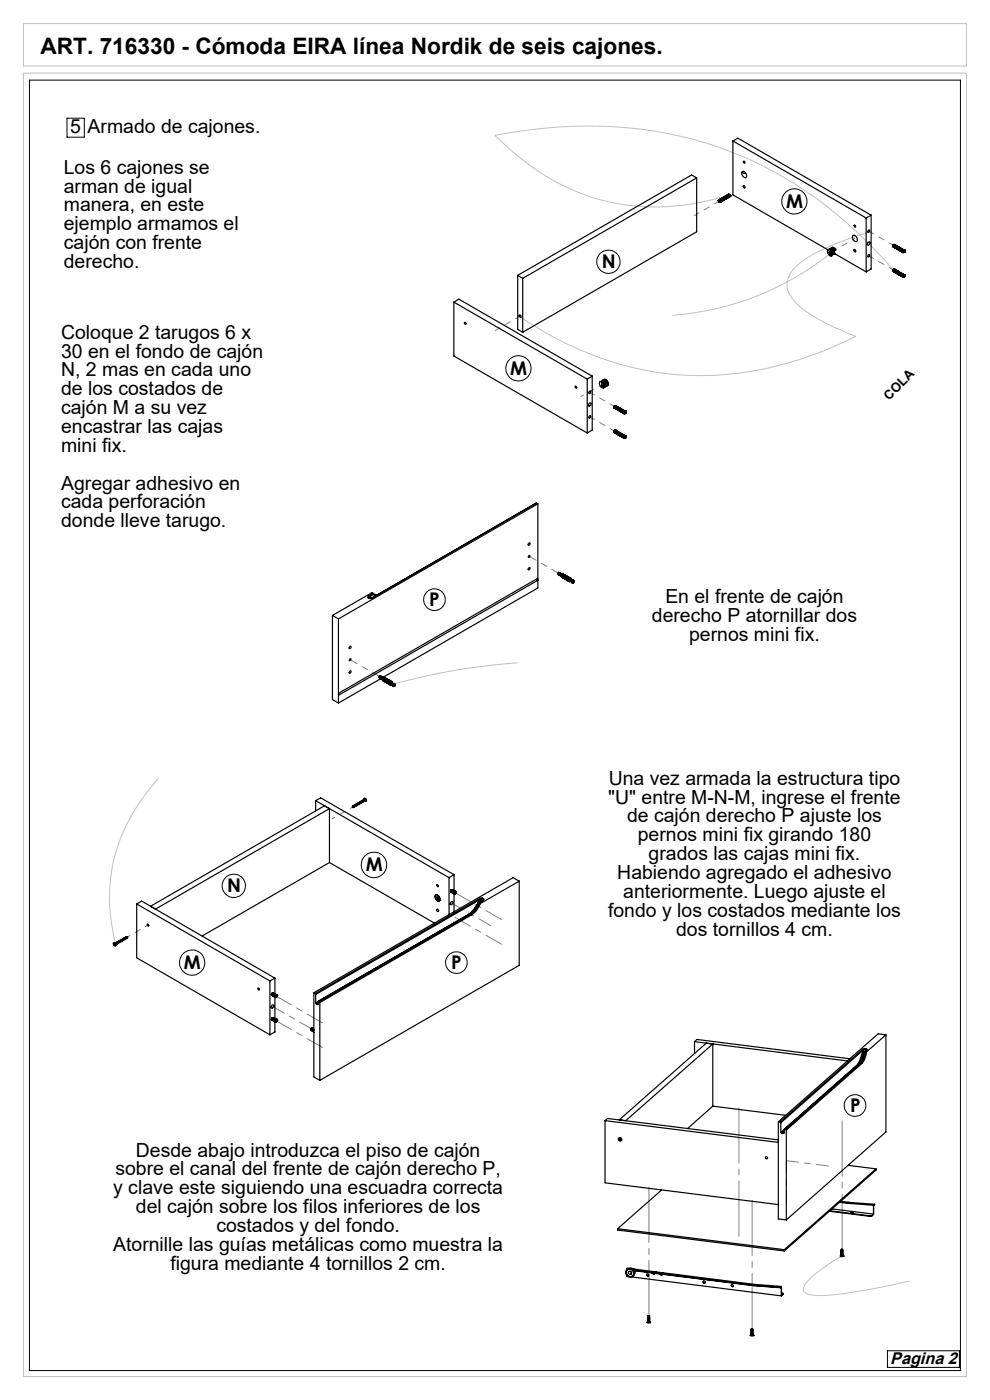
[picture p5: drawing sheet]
<svg xmlns="http://www.w3.org/2000/svg" width="210mm" height="297mm" viewBox="0 0 210 297" stroke-linecap="round" stroke-linejoin="round" font-family="sans-serif">
<path d="M5 15.5h200v276.5h-200zM5 5h200v9h-200zM154.8 41.4a47.7 47.7 0 0 1-29.7 .3 51.4 51.4 0 0 1-20.1-13 91.1 91.1 0 0 1 46.9 2.3 85.8 85.8 0 0 1 35.7 24.1l2 2.2M176.3 53.7a61.4 61.4 0 0 1-33.7 13.2M184.1 49.3a48.8 48.8 0 0 0-14.3 6.4 5.9 5.9 0 0 0-2.8 5.3 10 10 0 0 0 5.1 5.8l3.5 2 5.9 2.6a72.5 72.5 0 0 1-37.1 8.1 69.4 69.4 0 0 1-33.9-12.2M109.7 140.6a132.6 132.6 0 0 0-26.9 4.7M33.7 165.1a37.3 37.3 0 0 0-10.5 25.4 41.7 41.7 0 0 0 1.4 10M178.8 266.2a30.9 30.9 0 0 0-8 6.3 1.24 1.24 0 0 0-.3 1.4 1.24 1.24 0 0 0 1.1 .7 29.9 29.9 0 0 0 10.4-.6l10.9-2.2" fill="none" stroke="#c0c0c0" stroke-width=".21"/>
<g fill="none" stroke="#000" stroke-width=".21">
<path d="M6.2 17h197.5v273.8h-197.5zM14.2 25.1h3.7v4h-3.7zM188.2 286.6h15.3v3.5h-15.3z"/>
<circle cx="129.1" cy="55.5" r="2.47"/>
<circle cx="168.5" cy="42.7" r="2.68"/>
<circle cx="110" cy="78.1" r="2.68"/>
<circle cx="92.1" cy="127.2" r="2.3"/>
<circle cx="49.6" cy="187.9" r="2.47"/>
<circle cx="79.3" cy="183.5" r="2.7"/>
<circle cx="40.8" cy="204.2" r="2.67"/>
<circle cx="96.8" cy="204.2" r="2.29"/>
<circle cx="181.4" cy="234.5" r="2.3"/>
</g>
<path d="M137.7 279.1v-27.2M156.7 262.3v-27.3M178.6 265v-27.2M159.5 281.9v-27.3" fill="none" stroke="#808080" stroke-width=".21" stroke-dasharray="15.2 1.3 1.3 1.3" stroke-dashoffset="3.5"/>
<path d="M166.8 246.2v9M175.7 247.3l-8.9-1.1" fill="none" stroke="#808080" stroke-width=".21" stroke-dasharray="15.2 1.3 1.3 1.3" stroke-dashoffset="12.7"/>
<path d="M181.4 50.6l-4.5 2.6M123.2 84.1l4.5-2.5M74.8 171.2l-4.4 2.5M31.4 196.2l-4.4 2.6" fill="none" stroke="#808080" stroke-width=".21" stroke-dasharray="15.2 1.3 1.3 1.3" stroke-dashoffset="14.6"/>
<path d="M96.5 194.6l9.9 5.7M96.5 189.4l9.9 5.7M58.5 211.3l9.9 5.7M58.5 216.5l9.9 5.7" fill="none" stroke="#808080" stroke-width=".21" stroke-dasharray="15.2 1.3 1.3 1.3" stroke-dashoffset="11.4"/>
<path d="M95.8 191.6l8.3 4.8M57.8 213.5l8.3 4.8" fill="none" stroke="#808080" stroke-width=".21" stroke-dasharray="15.2 1.3 1.3 1.3" stroke-dashoffset="12.4"/>
<path d="M74.3 139.9l6.2 3.6M118.5 121.6l-6.2-3.6" fill="none" stroke="#808080" stroke-width=".21" stroke-dasharray="15.2 1.3 1.3 1.3" stroke-dashoffset="13.6"/>
<path d="M152.6 42.7l-5.3 3M184.3 54.3l5.3 3M189.6 52.1l-5.3-3.1M110.4 67.1l-5.3 3M125.1 83.2l5.3 3.1M125.1 88.4l5.3 3.1" fill="none" stroke="#808080" stroke-width=".21" stroke-dasharray="15.2 1.3 1.3 1.3" stroke-dashoffset="14.1"/>
<g fill="none" stroke="#000" stroke-width=".25">
<path d="M147.8 37.7l-36.9 21.4M147.8 37.7v11.5l-36.9 21.3M147.8 37.7l-1.1-.6-36.9 21.3M155.5 29.9v11.4l20.1 11.7M155.5 29.9l28.2 16.3M155.5 29.9l1-.6 28.3 16.3M157.4 36.5a.77 .77 0 0 1 .8 .1 .77 .77 0 0 1 .2 .8 .45 .45 0 0 1-.5 .3 .45 .45 0 0 1-.4-.4zM157.7 39.4a.26 .26 0 0 1 .3 .1 .26 .26 0 0 1-.1 .4zM157.7 36.4a.25 .25 0 0 0 0 .4 .25 .25 0 0 0 .4-.2M157.7 34.2l.2 .1 .1 .3a.24 .24 0 0 1-.3-.1 .24 .24 0 0 1 0-.3zM109.8 58.4l1.1 .7M109.8 58.4v11.5l1.1 .6"/>
<path d="M110.9 59.1v11.4M152.4 42.5h.1M152.4 42.5v.1M152.4 42.6h.1M152.4 42.7h.1M152.4 42.4v.1M152.4 42.4h.2M152.4 42.4h.1M152.4 42.8h.1M152.5 42.4h.1M152.5 42.8h.1M152.5 42.9h.1"/>
<path d="M152.5 42.4l.2 .2M152.6 42.4h.1M152.6 42.9h.2M152.6 42.9h.1M152.6 42.5h.1M152.6 42.9l.1 .1M152.7 42.5h.1M152.7 42.9h.1M152.7 42.9v.1M152.7 42.6h.1M152.7 42.6l.1 .1M152.7 42.5v.1"/>
<path d="M152.8 42.6h.1M152.8 42.7h.1M152.8 42.9h.1M152.8 42.6v.1M152.8 42.9l-.1 .1M152.8 42.7v.1M152.8 42.8h.1M152.8 42.8v.1M154.5 41.2h.1M154.5 41.2l-2.1 1.2M154.5 41.2l-2 1.2M154.6 41.2h.1"/>
<path d="M154.6 41.2v.1M154.6 41.2l-2.1 1.2M154.7 41.3h.1M154.7 41.2v.1M154.7 41.2l-2.1 1.2M154.7 41.3l.1 .1M154.7 41.3l-2.1 1.2M154.8 41.4h.1M154.8 41.4l-2.1 1.2M154.8 41.4l-2.1 1.1M154.8 41.5h.1M154.8 41.4l-2 1.2"/>
<path d="M154.8 41.4v.1M154.8 41.7l-2 1.2M154.8 41.5l-2 1.2M154.8 41.6h.1M154.8 41.7h.1M154.8 41.5v.2M154.8 41.5l-2 1.1M154.8 41.5l-2 1.3M154.8 41.6l-2 1.1M154.8 41.6l-2 1.2M154.9 41.6l-2.1 1.2M175.6 53.1a.8 .8 0 0 1 .8 .3 .8 .8 0 0 1 0 .9 .98 .98 0 0 1-.8-1.2z"/>
<path d="M175.8 53.6l.2 .1M175.9 52.9l.3-.1-.6 .2M175.9 53.5l.1 .1M175.9 53.5h.1M175.9 53.5l-.1 .1M175.9 52.8a.6 .6 0 0 1 .7-.1 .6 .6 0 0 1 .3 .6M176 53.5l-.2 .1M176 53.7v.1M176 53.4l.1 .5-.1-.1M176 53.8h.1M176 53.5h.1M176 53.6v.1"/>
<path d="M176.1 53.6l.1 .1M176.1 53.4h-.1v.1M176.3 52.7a.55 .55 0 0 1 .6-.1 .55 .55 0 0 1 .3 .5M176.3 52.9l.4 .4M176.3 52.9l-.2 .1a.78 .78 0 0 1 .3 1.3M176.3 53.7l.2 .2h-.2zM176.3 52.9v.2l.4 .2M176.4 53.7v.2h.1M176.4 52.6a.55 .55 0 0 1 .8 .5M176.5 53.2v.2M176.7 53.3l-.2 .1M176.8 53.8l.3 .1"/>
<path d="M176.8 53.8l-.2 .1M176.8 53v-.2l.4 .3M176.8 53.7v.1M176.8 53.7l.3 .2M176.9 53.6l.3 .2-.1 .1M176.9 52.9v.3M176.9 53.3v.3M176.9 53.6l-.1 .1M176.9 53.3h-.2M177.1 53.9l6.6 3.8M180.9 49.9a.82 .82 0 0 1 .8 .5 .82 .82 0 0 1-.1 .9 .94 .94 0 0 1-.7-1.4zM181.2 52.9h.1a.27 .27 0 0 1 .2 .2 .27 .27 0 0 1-.1 .3l-.3-.3z"/>
<path d="M181.2 47.8l.1-.1a.25 .25 0 0 1 .2 .2 .25 .25 0 0 1-.1 .3l-.2-.2zM183.7 46.2v11.5M184.1 51.5l.2-.2a.36 .36 0 0 1 .2 .5 .36 .36 0 0 1-.5 .1zM184.1 54.1l.3-.1a.25 .25 0 0 1 0 .4 .25 .25 0 0 1-.4 0zM184.1 48.9l.3-.1a.25 .25 0 0 1 0 .4 .25 .25 0 0 1-.4 0zM184.8 45.6v11.5l-1.1 .6M184.8 45.6l-1.1 .6M189.4 57.4h.1M189.4 57.5h.1M189.4 52.2h.1M189.4 52.3h.1M189.4 57.4l2.1 1.2"/>
<path d="M189.4 57.5l2.1 1.1M189.4 57.5l2.1 1.3M189.4 57.5l2.1 1.2M189.4 52.2l2.1 1.1M189.4 52.2l2.1 1.2M189.4 52.3l2.1 1.1M189.4 52.3l2.1 1.2M189.4 57.3h.1M189.4 57.6h.1M189.4 52.1h.1M189.4 52.4h.1M189.4 52.1v.1"/>
<path d="M189.4 57.3l2.1 1.2M189.4 57.4l2.1 1.1M189.4 52.1v.2M189.4 57.3v.2M189.4 57.6l2.1 1.2M189.4 52.1l2.1 1.2M189.4 52.1l2.1 1.1M189.4 52.3l2.1 1.3M189.5 57.3h.1M189.5 57.2l-.1 .1M189.5 52h.1M189.5 52l-.1 .1"/>
<path d="M189.5 57.2l2.1 1.2M189.5 57.2h.1M189.5 57.3l2 1.1M189.5 57.2v.1M189.5 52l2 1.2M189.5 52l2.1 1.2M189.5 52l2.1 1.1M189.5 51.9v.1M189.5 51.9h.1M189.5 57.1v.1M189.5 57.2l2.1 1.1M189.5 57.1l2.2 1.2"/>
<path d="M189.5 51.9l2.1 1.2M189.5 51.9l2.2 1.2M189.6 57.1h.1M189.6 51.9h.1M189.6 57.1l-.1 .1M189.6 57.1l2 1.2M189.6 51.9l2.1 1.2M189.7 57.1l2 1.2M189.7 51.9h.1M189.7 57.1l2.1 1.2M189.7 57.1h.1M189.7 51.9l2.1 1.2"/>
<path d="M189.8 57.1h.1M189.8 57.1l2 1.2M189.8 51.9l2 1.2M191.5 58.6v.1M191.5 58.6h.1M191.5 58.7h.1M191.5 53.4v.1M191.5 53.4h.1M191.5 53.5h.1M191.5 53.3h.1M191.5 58.8h.1M191.5 58.5v.1"/>
<path d="M191.5 58.5h.1M191.5 58.7l.2 .1M191.5 53.3v.1M191.5 58.7v.1M191.5 53.2h.1M191.5 53.5v.1M191.5 58.4v.1M191.5 58.4h.1M191.5 53.2v.1M191.5 53.5h.2M191.6 58.8h.1M191.6 58.4h.1"/>
<path d="M191.6 53.5h.1M191.6 53.2h.1M191.6 53.1v.1M191.6 58.4l-.1 .1M191.6 58.8h-.1M191.6 53.1h.1M191.6 58.3v.1M191.6 58.3h.1M191.6 53.5l-.1 .1M191.6 53.5v.1M191.6 58.4l.2 .1a.19 .19 0 0 1 0 .2 .19 .19 0 0 1-.3 0zM191.6 53.2h.2l-.2 .3z"/>
<path d="M191.7 58.8h.1M191.7 58.3h.1M191.7 53.1h.1M191.7 53.5h.1M191.7 58.7h.1M191.7 58.7v.1M191.7 53.5l-.1 .1M191.8 58.3h.1M191.8 58.7h.1M191.8 53.1h.1M191.8 58.6h.1M191.8 53.4h.1"/>
<path d="M191.8 53.1v.1M191.8 58.4h.1M191.8 53.2h.1M191.8 53.3h.1M191.8 58.3v.2M191.8 58.5h.1M191.9 58.5h-.1M191.9 53.2h-.1M96.3 64.1v11.4l28.3 16.4M96.3 64.1l1-.6 28.3 16.3M96.3 64.1l28.3 16.3M98.5 68.4h.1a.21 .21 0 0 1 .2 .1 .21 .21 0 0 1-.1 .3z"/>
<path d="M110.2 66.8a.29 .29 0 0 1 .3 .2 .29 .29 0 0 1-.1 .3l-.2-.2zM125.6 79.8l-1 .6M125.6 79.8v11.4l-1 .7M122 81.9l.3 .2v.2l-.3-.1zM124.6 80.4v11.5M124.9 83.2l.3-.3a.26 .26 0 0 1 .1 .4 .26 .26 0 0 1-.4 .1zM125 88.3l.2-.1a.27 .27 0 0 1 0 .3 .27 .27 0 0 1-.3 .1zM125 85.5a.27 .27 0 0 1 .4 .1 .27 .27 0 0 1-.2 .4 .23 .23 0 0 1-.3 .2 .23 .23 0 0 1-.1-.4zM127.8 81.8l.4 .3 .3-.1-.4-.2M127.8 81.9l-.1 .1M127.8 81.9l.4 .3M128 80.6l.4-.1-.6 .1-.5 .4"/>
<path d="M128 81.4a.44 .44 0 0 0-.4-.4 .44 .44 0 0 0-.5 .4 .8 .8 0 0 0 1 .8l-.4-.2M128 81.4l-.3-.2v.8M128.1 80.5a.81 .81 0 0 1 .8 .4 .81 .81 0 0 1-.1 .9M128.1 81.8l-.2-.5-.1 .6M128.1 81.8l.1-.1 .5 .2M128.2 82.2l-.2 .1M128.2 82.2h-.1M128.2 81.1a.25 .25 0 0 1 .3 .2 .25 .25 0 0 1-.3 .3zM128.4 80.6a.73 .73 0 0 1 .6 .6 .73 .73 0 0 1-.3 .7l-.3-.1v-.3M128.4 80.6l-.6 .4 .3 .3-.1 .1M128.4 80.9l.3 .4-.3 .3M128.4 80.6v.3"/>
<path d="M128.4 80.9l-.2 .2M128.7 81.9l-.3 .2M128.7 81.9h-.1M130.2 91.6l2.1 1.2M130.2 91.6h.1M130.2 91.7l2.1 1.1M130.2 86.4h.1M130.2 91.5h.1M130.2 91.7h.1M130.2 86.3h.1M130.2 86.5h.1M130.2 86.5l2.1 1.2"/>
<path d="M130.2 91.5v.1M130.2 91.7v.1M130.2 91.5l2.1 1.2M130.2 91.6l2.1 1.1M130.2 91.6l2.1 1.4M130.2 91.7l2.1 1.2M130.2 86.3l2.1 1.1M130.2 86.3l2.1 1.2M130.2 86.3l2.1 1.3M130.2 86.4l2.1 1.2M130.2 86.4l2.1 1.3M130.3 91.4h.1"/>
<path d="M130.3 91.5h-.1M130.3 86.2h.1M130.3 86.5h.1M130.3 91.5l2 1.1M130.3 91.4v.1M130.3 91.8h.1M130.3 91.4l2 1.2M130.3 91.4l2.1 1.2M130.3 91.4l-.1 .1M130.3 86.2l2 1.2M130.3 86.2l2.1 1.1M130.3 86.5l2 1.2"/>
<path d="M130.3 86.2l-.1 .1M130.3 86.2l2.1 1.2M130.4 91.4h-.1M130.4 86.1l-.1 .1M130.4 86.1h.1M130.4 91.4l2 1.2M130.4 91.3v.1M130.4 91.3l2 1.2M130.4 91.4l2 1.1M130.4 91.3h.1M130.4 86.1l2 1.2M130.4 86.1l2.1 1.2"/>
<path d="M130.4 91.3l2.1 1.2M130.5 91.3h.1M130.5 86v.1M130.5 86h.1M130.5 91.3l2 1.2M130.5 86l2 1.2M130.5 91.3l2.1 1.1M130.5 86l2.1 1.2M130.6 91.3h.1M130.6 86h.1M130.6 91.3l2 1.1M130.6 91.3l2 1.2"/>
<path d="M130.6 86l2 1.2M132.3 92.8v.1M132.3 92.9h.1M132.3 92.7h.1M132.3 87.6h.1M132.3 92.8h.1M132.3 92.7v.1M132.3 87.7h.1M132.3 87.5v.1M132.3 87.5h.1M132.3 87.7h.2M132.3 87.5v.2"/>
<path d="M132.3 92.8v.2M132.3 93h.1M132.3 92.6v.1M132.3 92.6h.1M132.3 87.4v.1M132.3 87.4h.1M132.4 93h.1M132.4 92.6h-.1M132.4 92.6h.1M132.4 87.7h.1M132.4 87.4h-.1M132.4 87.3h.1"/>
<path d="M132.4 87.3v.1M132.4 92.5h.1M132.4 87.4h.3l-.2 .3h-.1zM132.4 92.5v.1M132.5 92.9h.1M132.5 87.7h.1M132.5 92.9l-.1 .1M132.5 92.5h.1M132.5 93h.1M132.5 87.7h-.1M132.5 87.2h.1M132.5 87.2v.1"/>
<path d="M132.5 92.9v.1M132.5 92.5l.2 .1-.2 .3a.2 .2 0 0 1-.2-.2 .2 .2 0 0 1 .2-.2zM132.6 92.5h.1M132.6 92.9h.1M132.6 87.2h.1M132.6 92.4l-.1 .1M132.6 92.9h-.1M132.6 87.6l-.1 .1M132.6 92.4v.1M132.6 92.8h.1M132.6 87.2v.1M132.6 87.6h.1"/>
<path d="M132.6 87.2h-.1M132.6 92.5l.1 .1M132.6 92.7h.1M132.6 87.3h.1M132.6 87.5h.1M132.6 87.3l.1 .2M132.7 92.6h.1M132.7 92.7h.1M132.7 87.3h.1M132.7 87.3v.1M132.7 87.4h.1M132.7 87.5h.1"/>
<path d="M132.7 92.5v.1M112.1 115.3l.2-.2a.28 .28 0 0 1 .1 .4 .28 .28 0 0 1-.4 .1zM112.2 117.9h.2a.25 .25 0 0 1 0 .2 .25 .25 0 0 1-.3 .1zM113.8 106.7l-35 20.2M113.8 106.7l-34.9 20.2M113.8 106.7l.3 .2M114.1 106.9v17.8l-32.9 19-.1-.1M114.1 106.9l-42.3 24.4M70.5 130.6l1.3 .7M70.5 130.6v17.8l1.3 .8M71.8 131.3v17.9M74.2 139.8h.2a.23 .23 0 0 1 0 .3 .23 .23 0 0 1-.3-.1z"/>
<path d="M74.2 137.1h.2a.25 .25 0 0 1 0 .4 .25 .25 0 0 1-.4 0zM78.1 126.8h.1M78.1 126.8l.3 .2M78.1 126.8l.3 .1M78.1 126.8l.5 .2M78.2 126.5l-.2 .1 .1 .2M78.2 126.5l.1 .1M78.3 126.6l-.2 .2M78.3 126.6l.5 .3M78.4 126.9v.1M78.8 126.9h-.4M78.8 126.9h.1"/>
<path d="M78.8 125.8l-8.3 4.8M78.8 125.8l.4 .1M78.8 125.8l.3 .1M78.9 126.9l-.5 .1M79.1 125.9l.1 .2M79.1 125.9l-.9 .6M79.2 125.9v.1M79.2 125.9h-.1M79.2 126l.6 .3M79.2 126.1l.4 .3M79.2 126v.1M79.2 126.1l-.9 .5"/>
<path d="M79.4 126.1l.5 .2M79.4 126.1l.5 .1M112.2 120.4h.2a.31 .31 0 0 1 0 .4 .31 .31 0 0 1-.4 .1zM113.7 122.9l.4 .2-42.3 24.4M114.1 122.7l-42.3 24.4M118.5 121.9h.1M118.5 121.9v-.5a.29 .29 0 0 0-.2 .3 .29 .29 0 0 0 .2 .3M118.5 121.5h.2M118.7 122h.1M118.7 122l-.1-.1a.19 .19 0 0 1 0-.2 .19 .19 0 0 1 .3-.1v-.1a.27 .27 0 0 0-.4 .2 .27 .27 0 0 0 .2 .4M119 121.7a.2 .2 0 0 0-.2 .1 .2 .2 0 0 0 .1 .3l.1 .1M119 121.7v-.1a.26 .26 0 0 0-.3 .2 .26 .26 0 0 0 .3 .3"/>
<path d="M119 121.7l.2 .1M119 121.7l.1 .1M119.1 121.8h.1M119.4 122.5h-.1v-.3l1.2 .7v.4M119.4 122.3v.2M119.4 122.5l1.1 .6M119.5 122l.2-.1 1.2 .7-.3 .2zM119.7 122l-.2 .1M119.7 122l1.1 .6M119.7 121.9v.1M121.1 123.3l-.3 .1M121.1 122.7l.1 .3a.22 .22 0 0 0-.2-.2 .22 .22 0 0 0-.2 .3l.1 .3 .2-.1"/>
<path d="M121.1 122.7l-1.6-.9a.45 .45 0 0 0-.4 .6l1.7 1M121.1 122.7a.46 .46 0 0 0-.3 .7M121.3 123.6l.1 .1M121.4 123.1l-.5-.1v.2l.3 .2M121.6 123.1l-.3 .1v.4M121.6 123.1a.34 .34 0 0 0-.3 .2 .34 .34 0 0 0 0 .3M121.6 123.1l.1 .1M121.6 123.3l.2 .1-.2 .2zM121.6 123.4h.1M121.6 123.6h.1M121.6 123.4l.1 .1M121.7 123.3v.3"/>
<path d="M121.7 123.3h-.1M121.7 123.4h.1M121.7 123.2h.1a.32 .32 0 0 1 0 .4 .32 .32 0 0 1-.4 .1M121.7 123.2l-.3 .1v.4M121.8 123.4l-.3 .2 .1-.1M121.8 123.4l-.1 .1M74.2 142.3h.2a.25 .25 0 0 1 0 .4 .25 .25 0 0 1-.4 0zM80.5 143.3v.5M80.5 143.4h.2M80.5 143.3l-.1 .3 .1 .3M80.7 143.9l-.1-.3 .3-.2a.28 .28 0 0 0-.3 .2 .28 .28 0 0 0 .1 .4l-8.9 5.2M81 143.6h-.1l-.1 .4 .3 .1"/>
<path d="M81 143.6v-.1a.27 .27 0 0 0-.3 .3 .27 .27 0 0 0 .3 .3M81 143.7h.1M81.1 143.7l.2 .1M81.1 143.6v.1M81.1 143.6l-.1 .1M81.4 144.1l1.1 .7v.4l-1.1-.7zM81.4 144.2v.2M81.4 144.4v.1M81.4 144.4l1.1 .7M81.5 143.9l.2-.1 1.2 .7-.2 .2zM81.7 143.9l-.2 .1M81.7 143.9l1.1 .6"/>
<path d="M81.7 143.8v.1M83.2 144.6l.1 .4M83.2 144.6l-1.7-.9a.51 .51 0 0 0-.4 .7l1.7 .9M83.2 144.6a.45 .45 0 0 0-.4 .7M83.3 145v-.2a.23 .23 0 0 0-.4 .1 .23 .23 0 0 0 .2 .3l-.3 .1M83.3 145.5l.2 .1M83.4 145l-.3-.1-.2 .1 .3 .3M83.4 145h.2M83.4 145l-.2 .3 .1 .2M83.6 145.4h.1M83.6 145.4l-.1 .1 .1-.1M83.6 145.4l.1 .1"/>
<path d="M83.6 145.3h.2M83.6 145.5h.1M83.7 145.4v.1M83.7 145.1l.1 .4-.3 .1M83.7 145.1a.32 .32 0 0 0-.2 .2 .32 .32 0 0 0 0 .3M83.7 145.1a.3 .3 0 0 0-.3 0 .3 .3 0 0 0-.1 .4M83.8 145.3l-.1-.1-.1 .2M83.8 145.3l-.1 .1M67 169.9v2.1M67 169.9l28.3 16.3M67 169.9l1-.6 28.3 16.3M69.9 171.6v11.4"/>
<path d="M74.8 171.1l.1-.1 .2 .3-.1-.1M74.8 171.1h.1l.1 .1M74.8 171.1l.1 .2zM74.9 171.2v.1M74.9 171.2l.1 .1M75 171.3h-.2M75 171l.1 .1M75 171.2h.1M75 170.9l.2 .3-.1-.3-.2 .1M75.1 170.9l.1 .2M75.2 170.8l.2 .3-.2-.3-.1 .1M75.2 170.8l.2-.1 .1 .3-.2-.2"/>
<path d="M75.2 170.8l.2 .2M75.4 170.7l.1 .2M75.4 171h.1M75.5 170.7l.2 .3-.1-.3h-.2M75.6 170.7l.1 .1M75.6 170.6l.2 .2-.1-.2h-.2M75.6 170.5l.3 .1 .1 .2-.3-.2 .1 .1M75.8 170.5l.2-.1 .1 .3-.2-.2M75.8 170.5l.2 .1M76 170.4l.1 .2M76 170.4l.2 .2-.1-.3-.2 .1M76.1 170.3l.1-.1 .2 .3-.2-.2"/>
<path d="M76.1 170.3l.1 .2M76.2 170.2l.2-.1 .1 .4-.2-.3M76.3 170.2l.1 .2M76.4 170.2l.1 .1M76.4 170.1l.3 .3-.2-.3h-.2M76.6 170.1l.1 .1M76.6 170l.2 .3-.1-.3-.2 .1M76.6 170l.2-.1 .1 .3-.2-.2M76.7 170l.1 .2M76.7 170.2h.1M76.8 169.9l.2 .1M76.9 169.9l.2 .2-.2-.3-.1 .1"/>
<path d="M76.9 170.1h.1M77 169.8l.1 .2M77 169.8l.2 .2-.1-.3-.2 .1M77 169.7a.17 .17 0 0 1 .3 0 .17 .17 0 0 1 0 .3l-.1-.3M77.1 169.8l.1 .1M77.3 169.7l.1 .1M77.3 169.3a.37 .37 0 0 1 .4 .2 .37 .37 0 0 1-.2 .5l-.1-.1 .1-.1-.1-.2h-.2zM24.1 200l.3 .1a.3 .3 0 0 1 .3 .3 .3 .3 0 0 1-.4 .3l-.3-.5zM24.8 199.9l.2-.1 .1 .3-.2-.2M24.8 200l.2 .2a.2 .2 0 0 0-.1-.3 .2 .2 0 0 0-.3 .1M24.8 199.9l.2 .2M24.9 199.8h.3v.3l-.2-.3"/>
<path d="M25 199.8l.2 .2M25.1 199.8l.2 .1M25.1 200h.1M25.2 199.6h.2l.1 .3-.2-.3M25.2 199.7l.2 .2a.2 .2 0 0 0-.1-.2 .2 .2 0 0 0-.3 0M25.3 199.7l.1 .1M25.4 199.6l.2-.1 .1 .3-.2-.2M25.4 199.6l.2 .1M25.5 199.5l.2 .2M25.6 199.7l-.1 .1M25.6 199.5l.2 .2-.1-.3-.2 .1M25.6 199.4h.3l.1 .2-.2-.2"/>
<path d="M25.7 199.4l.1 .2M25.8 199.3h.2l.1 .3-.2-.3M25.8 199.4l.2 .1M26 199.3l.1 .1M26 199.2l.2 .3-.1-.3h-.2M26.1 199.1h.2l.1 .3-.2-.3M26.1 199.2l.1 .2M26.1 199.4h.1M26.2 199.1l.2-.1 .1 .3-.2-.2M26.2 199.1l.2 .2M26.4 199h.2v.2l-.1-.2M26.4 199l.1 .2"/>
<path d="M26.5 199l.2 .1M26.6 198.9l.2 .2-.1-.2h-.2M26.6 198.8h.2l.2 .3-.3-.3M26.7 198.9l.1 .1M26.8 198.8l.1-.1 .2 .2-.3-.1M26.8 199h.1M27.1 198.9h-.1M29 191.8v11.4l28.3 16.3M29 191.8l28.3 16.3M29 191.8l1.1-.6 28.2 16.3M31.3 196l.2 .1v.3a.24 .24 0 0 1-.3-.1 .24 .24 0 0 1 .1-.3zM31.9 192.3l36.9-21.3 1.1 .6-36.9 21.3z"/>
<path d="M69.9 183l22.2 12.8M69.9 183l-27 15.6M92.4 189.9a.81 .81 0 0 1 .8 .4 .81 .81 0 0 1 0 .9 .9 .9 0 0 1-.8-1.3zM92.4 189.9a.81 .81 0 0 1 .8 .4 .81 .81 0 0 1-.1 .9 .94 .94 0 0 1-.7-1.3zM92.6 190.5h.2M92.7 192.9h.1a.29 .29 0 0 1 .2 .2 .29 .29 0 0 1-.1 .3l-.3-.3zM92.7 187.7l.3 .1v.3a.25 .25 0 0 1-.3-.1 .25 .25 0 0 1 0-.3zM92.7 190.4l.3 .3-.1-.1M92.7 190.4h.1M92.7 190.4l-.1 .1M92.8 190.4l-.2-.1v.2M92.8 190.4v-.2l.1 .3"/>
<path d="M92.8 190.5v.2M92.8 190.5l.1 .2M92.9 190.7h.1M92.9 190.3l-.1 .1M92.9 190.7h-.1M92.9 190.6v.2l-.1-.1M93 190.6h-.1M93.2 190.6v.2M93.2 190.8h.1M93.2 190.8h-.1M93.3 190.8l-.2-.3v.3M93.3 190.8h-.2"/>
<path d="M95.3 186.2v7.9M95.6 189.1v.2M95.6 189.1l.6 .3M95.6 189.1l.6 .4M95.6 189.2l.7 .4M95.6 188.9l.7 .4M95.7 188.8l.6 .4M95.7 191.3a.3 .3 0 0 1 .4 .2 .3 .3 0 0 1-.3 .4h-.1a.34 .34 0 0 1-.2-.3 .34 .34 0 0 1 .2-.3zM95.8 188.7l.6 .4M95.8 188.7l.7 .4M95.9 188.7l.7 .4M95.9 188.7l-.3 .4"/>
<path d="M96.2 189.5h.1M96.2 189.4h.1M96.2 189.5l.1 .1M96.2 189.4v.1M96.3 189.6h.1M96.3 189.5v.1M96.3 189.4h.1M96.3 189.3h.1M96.3 189.3v.1M96.3 189.3l-.7-.4 .7 .4M96.3 189.4l-.7-.4 .7 .4M96.3 185.6l-1 .6"/>
<path d="M96.3 185.6v3.3M96.3 189.6v3.9M96.3 189.2h.1M96.3 189.2l-.7-.4 .7 .5M96.4 189.6h.1M96.4 189.2l-.1 .1M96.4 189.6h-.1M96.4 189.2h.1M96.4 189.3l.2-.1-.1 .4-.2-.1zM96.4 189.2h-.1M96.4 189.2l-.7-.4 .7 .4M96.4 189.1h.1"/>
<path d="M96.4 189.1l-.1 .2M96.5 189.1h.1M96.5 189.5h.1M96.6 189.1h.1M96.6 189.5h.1M96.6 189.1v.1M96.6 189.2h.1M96.6 189.4h.1M96.6 189.3h.1M96.6 189.2v.1M99.6 193.9h.1M99.6 193.9l-32.1 18.5"/>
<path d="M99.6 193.9l-32 18.5M99.6 193.9l.2 .1M99.8 194l.1 .2M99.8 194l-32.1 18.5M99.9 194.2l-32.1 18.5M100.8 192.5l-1.3 1.4M100.8 192.5l.1 .1M101.4 191.6l-.9 1.5-.9 .8M101.4 191.6v.1M101.4 191.7a4.6 4.6 0 0 1-1.8 2.2M101.4 191.7l.2 .1M101.5 191.6h-.1"/>
<path d="M101.5 191.6h.1M101.5 191.6l-.1 .1M101.5 191.6l.3 .1M101.6 191.8a4.6 4.6 0 0 1-1.8 2.2M101.8 190.6l.1 .2M101.8 191.7l-.2 .1M101.8 190.6l-34.9 20.2M101.8 191.7h.1M101.8 191.7a4.6 4.6 0 0 1-1.9 2.5M101.9 190.8l-34.9 20.2M101.9 190.8l-1.1 1.7M102.2 190.6l-.3 .2"/>
<path d="M102.2 190.6l.3 .2M102.2 190.6l-.5 .8M102.3 190.5l-.5 .1M102.3 190.5l-.1 .1M102.3 190.5l.3 .2M102.4 191h.1M102.4 191l-.9 .6M102.5 191l-1 .6M102.5 190.8l-.1 .2M102.5 190.8l-.2 .3M102.6 190.7l.1 .1-.2 .2M102.6 190.7l-.1 .1"/>
<path d="M110.1 186.9l-1.3-.7-42.2 24.4M110.1 186.9l-8.3 4.8M110.1 186.9v17.9l-42.3 24.4M24.1 200.3h.2M24.1 200.3l.2 .1M24.2 200.2h.1M24.2 200.2l-.1 .1M24.3 200.4v.1M24.3 200l.3 .3M24.3 200.3l.2 .2-.1-.1M24.3 200.2v-.1v.4M24.3 200.3v.1"/>
<path d="M24.3 200.5h.1M24.4 200.1l.3 .1-.1 .1M24.5 200.1l.2-.1 .1 .3-.2-.2M24.6 200.1l.1 .1M24.6 200.2v.1M24.6 200.3h.1M24.6 200.3v.2M24.7 200l.1 .2M24.7 200.2h.1M57.3 208.1v11.4M57.6 216.2l.7 .4M57.6 216.3l.7 .4"/>
<path d="M57.6 210.9l.7 .4M57.6 211.1l.7 .5M57.6 216.2l.7 .4zM57.6 216.4l.7 .4M57.6 210.9l.7 .3M57.6 216.1l.7 .4M57.6 216l.7 .4M57.7 210.8l.6 .4M57.7 210.7l.7 .4M57.7 216l.7 .4M57.7 213.2a.29 .29 0 0 1 .4 .2 .29 .29 0 0 1-.2 .4 .25 .25 0 0 1-.4 0 .25 .25 0 0 1 .1-.4zM57.7 215.9l.8 .4"/>
<path d="M57.8 215.9l.7 .4M57.9 210.6l.7 .4M57.9 215.9l.7 .3M58 210.6h-.1a.34 .34 0 0 0-.3 .2 .34 .34 0 0 0 0 .4M58 215.9h-.1a.34 .34 0 0 0-.3 .1 .34 .34 0 0 0 0 .4M58.3 211.5h.1M58.3 211.4v.1M58.3 211.4h.1M58.3 211.3h.1M58.3 216.7h.1M58.3 216.6h.1M58.3 216.5h.1"/>
<path d="M58.3 216.6v.1M58.3 211.3v.1M58.3 216.5v.1M58.3 211.3l-.7-.3 .7 .4M58.3 211.4l-.7-.4 .7 .4M58.3 211.4l-.1 .1M58.3 211.5l-.7-.4 .7 .4M58.3 211.2h.1M58.3 216.4h.1M58.3 211.6h.1M58.3 207.5l-1 .6M58.3 207.5v3.4"/>
<path d="M58.3 211.2v.1M58.3 211.5v4.6M58.3 216.7v2.2l-1 .6M58.3 216.5l-.7-.4 .7 .4M58.3 216.8h.1M58.3 216.4v.1M58.3 211.2l-.7-.4 .7 .4M58.4 211.5h.1M58.4 211.1l-.1 .1M58.4 211.1h.1M58.4 216.8h.1M58.4 216.4h-.1"/>
<path d="M58.4 216.4h.1M58.4 211.1l-.7-.4 .7 .4M58.4 211.5v.1M58.4 216.7h.1M58.4 216.7v.1M58.4 216.3v.1M58.4 216.3h.1M58.4 216.7l-.1 .1M58.4 216.3l-.7-.4 .7 .5M58.5 211.1h-.1M58.5 216.3h-.1M58.5 211.1h.1"/>
<path d="M58.5 211.1l-.7-.5 .7 .5M58.5 216.3h.1M58.5 211h.1M58.5 211.5h.1M58.5 216.2v.1M58.5 216.7h.1M58.5 211v.1M58.5 216.2h.1M58.6 211.5h.1M58.6 216.2h.1M58.6 216.7h.1M58.6 216.2l.1 .2"/>
<path d="M58.6 211v.1M58.6 211h.1M58.6 211.4h.1M58.6 216.3h.1M58.6 216.6h.1M58.6 211.1h.1M58.6 216.2v.1M58.6 211.3h.1M58.6 211l.1 .2M58.6 216.2l.1 .3M58.6 211l.1 .1M58.6 216.5h.1"/>
<path d="M58.7 211.2h.1M58.7 216.4h.1M58.7 216.5h.1M66 218.6l.1 .1M66.3 218.1l-.3 .1v.4M66.3 218.1l-.3 .2v.3M66.3 218.1l.1 .1M66.4 218.6l-.3 .1M66.4 218.2l.1 .2-.1-.1-.1 .2 .2 .2M66.4 218.2l-.3 .1v.4M66.5 218.4l-.2-.1-.1 .3h.2M66.6 218.5v.5v-.4"/>
<path d="M66.6 210.6l.3 .2M66.6 210.6v17.9l1.2 .7M66.9 210.8l.1 .2M67 212.8l.1 .1M67 211v1.8M67.1 212.9l.2 .2M67.5 213l-.2 .1M67.5 212.5v.5M67.5 212.5l-.5 .3M67.5 212.7l-.4 .2M67.6 212.4l-.1 .1M67.6 212.4l.1 .1"/>
<path d="M67.7 212.5l.1 .2M67.8 212.7v16.5M187.9 219.5l-1.6-.2-21.2 18.7M187.9 219.5l-4.1 3.7M187.9 219.5v20.6l-21.1 18.7M128.3 237.7v13.2l36.8 4.6M128.3 237.7l.6-.4 36.2 4.5M128.3 237.7l36.8 4.7M131.4 237.6l18.4-16.3 1.4 .2-18.4 16.2zM147.3 221v2.5M147.3 221l32.4 4.1M147.3 221l.5-.5 32.5 4.1"/>
<path d="M151.2 234.7l15.5 1.9M151.2 221.5v13.2M151.2 234.7l-5.3 4.7M165.1 238h.4M165.1 238v20.6l1.7 .2M165.5 238l.1 .2M165.6 238.2v2M166.3 239.7v.6M166.3 239.7l-.7 .5M166.3 240l-.5 .4M166.4 239.6l-.1 .1M166.4 239.6h.3"/>
<path d="M166.7 239.6l.1 .1M166.8 239.7v19.1M182.4 225.5l-16.1 14.1M182.5 225.4l-.1 .1M182.5 225.4l-16.1 14.2M182.5 225.4l.2 .1M182.5 224.5l.2 .1M182.5 224.5l-.6 1.3M182.7 225.5l.1 .1M182.7 224.6l-.3 .8M182.7 225.5l-16 14.1M182.7 224.6h.2"/>
<path d="M182.8 225.6l-16 14.1M183 222.6l.1 .2M183 222.6l-17.5 15.4M183.1 222.8l-17.5 15.4M183.1 222.8l-.6 1.7M183.3 223.3l-.6 1.6-.3 .6M183.3 223.3h.1M183.3 223.2v.1M183.4 223.3l-.4 1.2-.5 .9M183.4 222.6l-.3 .2M183.4 223.3h.2M183.4 222.6l-.7 2"/>
<path d="M183.4 222.6h.3M183.4 222.5l-.4 .1M183.4 223.2v.1M183.4 222.5v.1M183.4 223.2h-.1M183.4 222.5l.4 .1M183.4 223.2h.4M183.6 223.3l-.3 1.2-.6 1M183.7 222.6l.1 .2M183.7 222.6v.3M183.8 222.6h.1v.1M183.8 223.2l-.2 .1"/>
<path d="M183.8 222.6h-.1M183.8 222.8h.1M183.8 223.2h.1M183.8 223.2l-.4 1.5-.6 .9M183.8 222.8l-.5 .4M183.9 222.7l-.1 .1M183.9 222.7l-.5 .5M131.3 241.6h.1M131.3 241.7h.2M131.5 241.6l.1-.1 .2 .3M131.5 241.6h-.2l.2 .2M131.5 241.8l.1 .2v-.2"/>
<path d="M131.5 241.5v.1M131.5 241.7v.2M131.5 241.7v.1M131.6 241.8h.2M140.3 252.4l-9.3 8.3M165.6 240.2l.2 .2M165.8 240.4h.4M166.3 240.3l-.1 .1M175.9 257l8.8 1.1M176 256.9l8.7 1M176.5 256.5l8.8 1.1-.4 .3M178.1 255.1l1.6 .2"/>
<path d="M178.3 254.8l1.6 .3M179.7 255.3l5.6 .4M179.9 255.1l-.2 .2M179.9 255.1l5.6 .4M179.9 247.2l5.9 .8M180.5 257.1l.4 .1-.4 .1zM180.5 257.2h.4M184.7 257.9v.2M184.9 257.9v.1M184.9 257.9h-.2M184.9 258l-.2 .1M185.3 255.7v1.9l-.4 .4"/>
<path d="M185.5 255.5l-.2 .2M185.5 255.5l-.2 .3M185.8 248l-19.4 17.1M185.8 248v.2l-19.4 17.2M131 260.7v.2l35.4 4.5M131 260.7l35.4 4.4M132.9 269.4a.93 .93 0 0 1 1.4 .1 .93 .93 0 0 1-.4 1.4 1.02 1.02 0 0 1-1-.4 1.02 1.02 0 0 1 0-1.1zM133 269.5a.82 .82 0 0 1 1.3 .2 .82 .82 0 0 1-.6 1.2 .9 .9 0 0 1-.7-1.4zM133 269.3a.94 .94 0 0 1 1.4 0 .94 .94 0 0 1-.2 1.5M133 270.6v.2h.2M133 269.1v.2M133 269.1h.2z"/>
<path d="M133.1 269.4a.87 .87 0 0 0 0 1.1 .87 .87 0 0 0 1.1 .2M133.4 269.8a.34 .34 0 0 1 .5 0 .34 .34 0 0 1-.1 .5M134 270.9l31.7 4M134.3 269.2l25.9 3.3M134.3 269.2l.6 .1-.2 .2M134.7 269.5l3.6 .5 .3 .3 .2-.1M134.7 269.5l3.6 .5M137.2 270.3a.26 .26 0 0 0 .1 .3 .26 .26 0 0 0 .3 0M137.4 279.6h.1M137.4 279.7l.1 .1M137.4 279.9l.1 .1M137.4 279.4h.1"/>
<path d="M137.4 279.1l.1 .1M137.5 279.3h.1M137.5 279.5h.1M137.5 279.7h.1M137.5 279.9h.1M137.5 279.1h.1M137.5 279.1h.2zM137.5 279.1v.2M137.5 279.4v.1M137.5 279.6v.1M137.5 279.8v.1M137.5 280v.1"/>
<path d="M137.5 279.1h-.1M137.7 279.5l-.2 .1M137.7 279.7l-.2 .1M137.7 279.9l-.2 .1M137.7 279.4h-.2M137.7 279.2l.1 .1h-.3M137.7 279.4l.1 .1h-.3M137.7 279.5l.1 .2h-.3M137.7 279.7l.1 .2h-.3M137.7 279.9l.1 .2h-.3M137.7 279.2l-.2 .1M137.7 279.4l-.2 .1"/>
<path d="M137.7 279.5l-.2 .2M137.7 279.7l-.2 .2M137.7 280l-.2 .1M137.7 279.1v.1M137.7 279.9v.1M138.3 270h.1M138.4 270l.1 .2M138.5 269.8h.1M138.5 269.8l.6 .1M138.5 269.8l-.2 .2M138.6 269.8l-.2 .2M138.6 269.8l.1 .1"/>
<path d="M138.7 269.9l.2 .1M138.7 269.9l-.2 .3M138.9 270.2h.1M138.9 270.2h-.1M138.9 270.2l1 .1 .3 .2 .2-.1M138.9 270l-.1 .1M138.9 270.2l-.1 .1M138.9 270l1 .2M139.1 269.9l-.5 .3h-.1M139.1 269.9l-.2 .1M139.9 270.2h.1M140 270.2l.1 .1"/>
<path d="M140.1 270h.1M140.1 270h.6M140.1 270l-.2 .2M140.2 270l-.2 .2M140.2 270l.1 .2M140.3 270.2h.2M140.3 270.2l-.2 .1M140.5 270.3v.1M140.5 270.3h-.4M140.5 270.3l-.1 .2M140.5 270.3l19.4 2.5 5.6 .4M140.5 270.3l19.4 2.4"/>
<path d="M140.7 270l-.3 .3M140.7 270l-.2 .3M149.2 271.8a.26 .26 0 0 0 0 .3 .26 .26 0 0 0 .3 .1M155.2 272.6a.26 .26 0 0 0 0 .3 .26 .26 0 0 0 .3 0M159.9 272.7l5.6 .4M160.2 272.5l-.3 .2M160.2 272.5l5.6 .4M165.5 273.2l.2-.2v1.9M165.5 273.1v.1M165.8 272.9l-.3 .2M165.8 272.9v1.9l.4-.4M165.8 274.3l.4 .1"/>
<path d="M166.2 274.4l-.5 .5M166.4 265.1v.3M178.4 265.5h.1M178.4 265.7h.1M178.4 265.8l.1 .1M178.4 266l.1 .1M178.4 266.2l.1 .1M178.4 265.3h.1M178.4 266.2l-.1 .2a.45 .45 0 0 0 .7 0l-.2-.2M178.4 266.2h.1M178.4 265.1h.1M178.5 265.3h.1"/>
<path d="M178.5 265.4h.1M178.5 265.6h.1M178.5 265.8h.1M178.5 266h.1M178.5 265.1h.1M178.5 266.2h.1M178.5 265.2v.1M178.5 265.7l.2-.1-.2 .2M178.5 265l.2 .1zM178.5 265v.2M178.5 265.3v.1M178.5 265.5v.1"/>
<path d="M178.5 265.7v.1M178.5 265.9v.1M178.5 266.1v.1M178.5 265l-.1 .1M178.7 265.5h-.2M178.7 265.8l-.2 .1M178.7 266l-.2 .1M178.7 266.2l-.2 .1M178.7 265.3h-.2M178.7 265.1l.1 .2h-.3M178.7 265.3l.1 .1h-.3M178.7 265.5l.1 .1h-.3"/>
<path d="M178.7 265.7l.1 .1h-.3M178.7 265.8l.1 .2h-.3M178.7 266l.1 .2h-.4M178.7 265l-.2 .2M178.7 265.3l-.2 .1M178.7 265.5l-.2 .1M178.7 265.8l-.2 .2M178.7 266l-.2 .2M178.7 266.2l.1 .1h-.1l-.3-.1M178.7 265.3h.1M137.4 280.1l.1 .1M137.4 280.3h.1"/>
<path d="M137.4 280.3l-.2 .2 .2 .2 .6-.1-.2-.3M137.5 280.1h.1M137.5 280.2v.1M137.5 280.1v.1M137.7 280.1l-.2 .1M137.7 280.3h-.2M137.7 280.1l.1 .2h-.4M137.7 280.3l.1 .1-.3-.1M159.3 282.3l.1 .1M159.3 282.5h.1M159.3 282.7h.1M159.3 282.9h.1"/>
<path d="M159.3 283.1h.1M159.3 282.1h.1M159.3 283.1l-.2 .2h.8l-.2-.2M159.3 283.1h.4h-.1M159.4 282.1h.1M159.4 282.3h.1M159.4 282.5h.1M159.4 282.6h.1M159.4 282.9h.1M159.4 281.9h.1M159.4 282.8v.1M159.4 282.5h.2l-.2 .1"/>
<path d="M159.4 281.9h.2zM159.4 283.1h.2M159.4 281.9v.2M159.4 282.1v.2M159.4 282.4h.1M159.4 282.5v.1M159.4 282.7v.1M159.4 282.9v.1M159.4 281.9v.1M159.6 282.1h-.2M159.6 282.3l-.2 .1M159.6 282.7h-.2"/>
<path d="M159.6 282.9h-.2M159.6 283.1h-.2M159.6 282.1h.1M159.6 281.9l.1 .2h-.3M159.6 282.1l.1 .2h-.3M159.6 282.3l.1 .2h-.3M159.6 282.5l.1 .1h-.3M159.6 282.7l.1 .2h-.3M159.6 282.9l.1 .1-.4 .1 .1-.1M159.6 282l-.2 .1M159.6 282.1l-.2 .2M159.6 282.7l-.2 .1"/>
<path d="M159.6 282.9l-.2 .1M159.6 281.9v.1M159.6 283v.1"/>
<circle cx="152.5" cy="42.7" r=".2"/>
<circle cx="83.7" cy="145.4" r=".17"/>
<circle cx="54.9" cy="209.8" r=".21"/>
<circle cx="58.5" cy="211.3" r=".18"/>
<circle cx="58.5" cy="216.5" r=".18"/>
<circle cx="131.5" cy="241.7" r=".24"/>
<circle cx="131.5" cy="241.7" r=".39"/>
<circle cx="162.6" cy="245.6" r=".23"/>
<circle cx="133.6" cy="270" r=".33"/>
<circle cx="137.4" cy="270.5" r=".22"/>
<circle cx="149.4" cy="272" r=".24"/>
<circle cx="155.3" cy="272.7" r=".23"/>
</g>
<text font-size="4.8" x="8.6" y="11.5">ART. 716330 - Cómoda EIRA línea Nordik de seis cajones.</text>
<g font-size="4.1">
<text x="14.9" y="28.2">5</text>
<text x="18.6" y="28.2">Armado de cajones.</text>
<text x="13.5" y="36.9">Los 6 cajones se</text>
<text x="13.5" y="40.9">arman de igual</text>
<text x="13.5" y="44.9">manera, en este</text>
<text x="13.5" y="48.9">ejemplo armamos el</text>
<text x="13.5" y="52.9">cajón con frente</text>
<text x="13.5" y="56.9">derecho.</text>
<text x="13" y="71.9">Coloque 2 tarugos 6 x</text>
<text x="13" y="75.9">30 en el fondo de cajón</text>
<text x="13" y="79.9">N, 2 mas en cada uno</text>
<text x="13" y="83.9">de los costados de</text>
<text x="13" y="87.9">cajón M a su vez</text>
<text x="13" y="91.9">encastrar las cajas</text>
<text x="13" y="95.9">mini fix.</text>
<text x="13" y="103.9">Agregar adhesivo en</text>
<text x="13" y="107.9">cada perforación</text>
<text x="13" y="111.9">donde lleve tarugo.</text>
<text x="138.3" y="131.9">derecho P atornillar dos</text>
<text x="141.1" y="127.9">En el frente de cajón</text>
<text x="146.2" y="135.9">pernos mini fix.</text>
<text x="129.1" y="166.5">Una vez armada la estructura tipo</text>
<text x="129" y="170.5">&quot;U&quot; entre M-N-M, ingrese el frente</text>
<text x="133" y="174.5">de cajón derecho P ajuste los</text>
<text x="135.3" y="178.5">pernos mini fix girando 180</text>
<text x="137.6" y="182.5">grados las cajas mini fix.</text>
<text x="130.9" y="186.5">Habiendo agregado el adhesivo</text>
<text x="132.2" y="190.5">anteriormente. Luego ajuste el</text>
<text x="129" y="194.5">fondo y los costados mediante los</text>
<text x="143.4" y="198.5">dos tornillos 4 cm.</text>
<text x="28.8" y="245.4">Desde abajo introduzca el piso de cajón</text>
<text x="24.5" y="249.4">sobre el canal del frente de cajón derecho P,</text>
<text x="24" y="253.4">y clave este siguiendo una escuadra correcta</text>
<text x="28.8" y="257.4">del cajón sobre los filos inferiores de los</text>
<text x="45.9" y="261.4">costados y del fondo.</text>
<text x="24" y="265.4">Atornille las guías metálicas como muestra la</text>
<text x="36.2" y="269.4">figura mediante 4 tornillos 2 cm.</text>
</g>
<g font-size="4">
<text x="166.8" y="44.1">M</text>
<text x="127.6" y="56.9">N</text>
<text x="108.2" y="79.5">M</text>
<text x="91.1" y="128.6">P</text>
<text x="77.6" y="184.8">M</text>
<text x="48.2" y="189.3">N</text>
<text x="39" y="205.6">M</text>
<text x="95.7" y="205.6">P</text>
<text x="180.3" y="235.9">P</text>
</g>
<text font-size="3.6" x="188.8" y="289.3">Pagina 2</text>
<text font-size="2.7" x="188.6" y="85" transform="rotate(-45 188.6 85)">COLA</text>
</svg>
